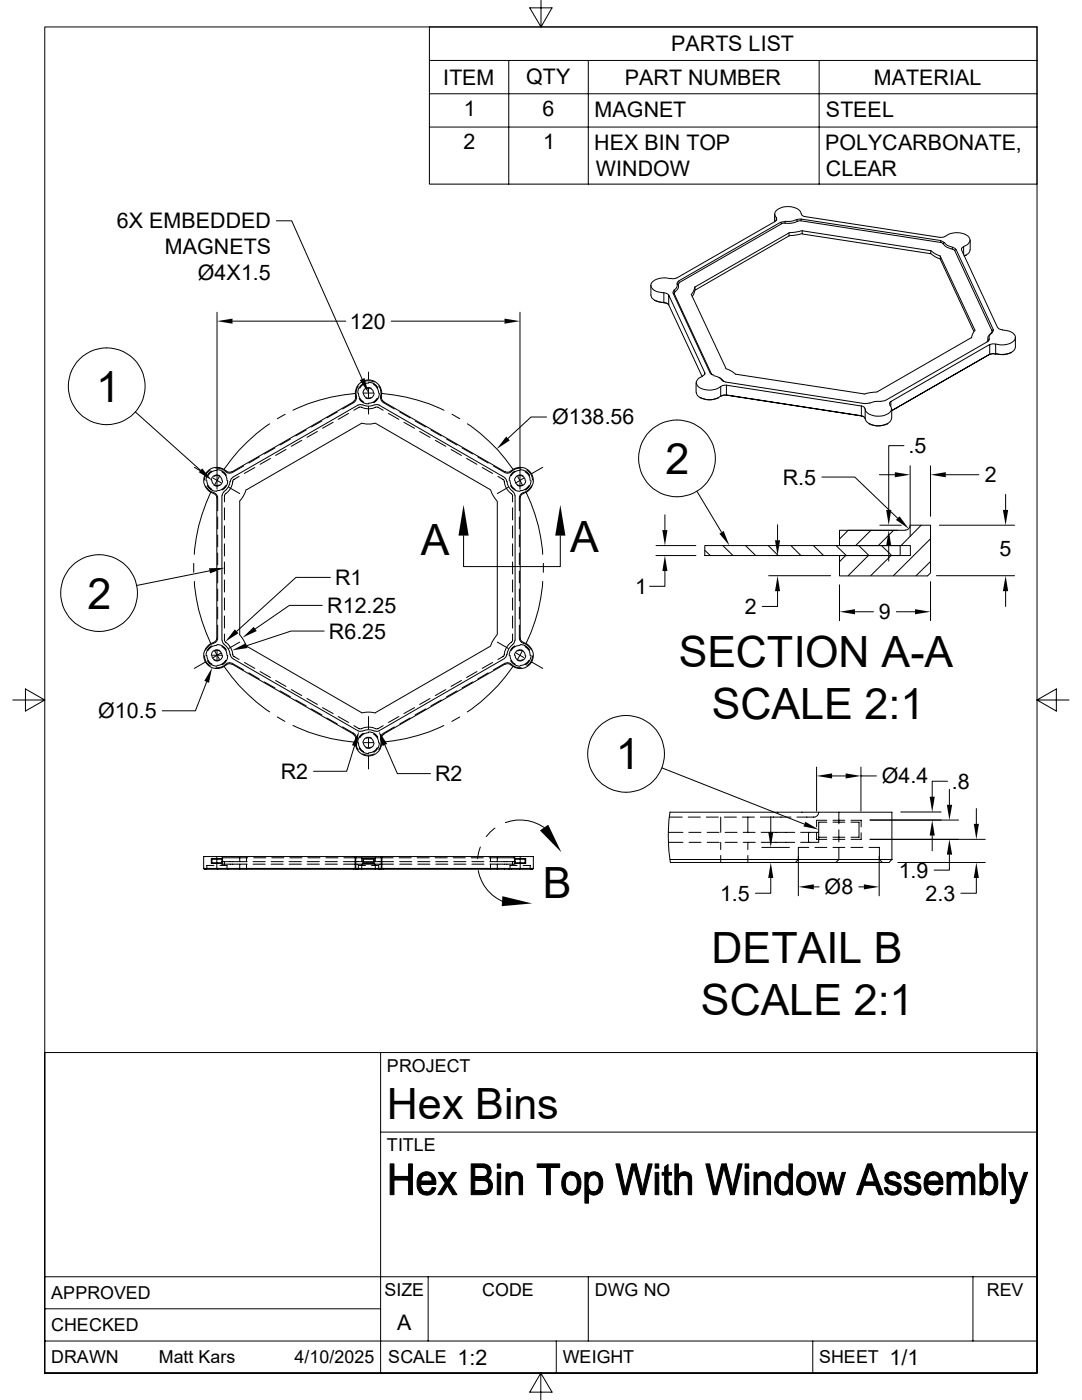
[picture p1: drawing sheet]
<svg xmlns="http://www.w3.org/2000/svg" width="216mm" height="279mm" viewBox="0 0 216 279" stroke-linecap="round" stroke-linejoin="round" font-family="sans-serif">
<g fill="none" stroke="#000" stroke-width=".2">
<path d="M85.7 5.4h121.2v31.3h-121.2zM85.7 12.1h121.2M85.7 18.7h121.2M101.5 12.1v24.6M108 0v5.4l-2.3-3.8h4.5l-2.2 3.8M117.4 12.1v24.6M163.4 12.1v24.6M85.7 25.4h121.2M55.2 44.1h3l14.1 31.5M129.9 56.9v2a2.26 2.26 0 0 0 2.6 1.5l-.7-.1-1-.4M130.6 59.9l.2 .1M133.4 58.9l-.5-.4h-.4v1.9l.4 .1 .5 .3"/>
<path d="M133.8 55.6a3.5 3.5 0 0 0-3.8 1 1.48 1.48 0 0 0 1.5 1.7l1 .1M134.3 58.5l7.4 16M134.4 58.5l.1 .1 7.5 16.1M134.7 58.3l-.2 .2 .1 .2M134.7 58.2l-.2-.2-.2 .5M135 55.5l-.6 .1-.6-.1M135.1 56.6l-.1 .7-.5 .6M135.2 56.7l.1 .1M135.3 56.8v.8l-.6 .7M135.4 56.1l-.2 .2-.1 .3M135.6 56.4l-.2 .4M138 58.8l6.9 14.7"/>
<path d="M138.6 57.3l-.2 .7-.5 .8M138.6 57.9l-.5 1.2M138.7 57.3l18.7-10.8v.6l-18.7 10.8zM154.6 42.7v1.5M154.7 44.2l-19.7 11.3M154.9 43.5l.1 .3-.3 .3M154.9 43.4v.6M155.7 44.4l-20.3 11.7M155.8 44.4l.2 .2M156.6 44.5l-.5 .1-20.5 11.8-.2-.3M156.7 44.2l-.9 .2M159 43.8l-1.1 .4h-1.2"/>
<path d="M159.1 44.2l-1.6 .4-.9-.1 .1-.3M159.1 44.1l-.1-.2 .9-.2 27.8 4.3M159.8 44.1l-.6 .1M159.8 44.1l27.9 4.3M159.9 43.7l-.1 .3M159.9 42.7a1.93 1.93 0 0 0-2-1.4 3.2 3.2 0 0 0-3.3 1.1v.5l.3 .5M159.9 42.7l.1 .2 .6 .3 26.9 4.2 .7-.1 .4-.2M160.1 46l-2.6 .4M160.1 46.1l25.6 3.9v.6l-25.6-3.9zM160.1 46.6l-2.6 .4M185.7 50l.9 .6 1.1 .5M185.7 50.6l.9 .6 1.1 .5"/>
<path d="M187.6 48.3l.5 .3M187.7 48.3v-.3l.7 .4M188.2 48.6l.7 .7 1.1 .4M188.4 48.4l-.2 .2M188.4 48.4l.7 .6 1 .3M188.7 47.2a3.8 3.8 0 0 1 4.6 .1 1.26 1.26 0 0 1-1 1.9M190 49.7l.5 .3M190 49.4v.3M190.1 49.4l.4 .1 .2 .3M190.5 50l7.5 16M190.7 49.7l-.2 .3M190.8 49.7l7.4 16.1"/>
<path d="M191.9 49.9l7.2 15.5M192.3 49.2v1.6M192.3 49.2l-.4 .3v.3M192.7 50.9l-.3 .2M192.8 50.9l-.1 .1M193.5 49.9l-.2 .6-.9 .6M193.6 47.9v2M43.3 62.3v35.3M46.4 64.1h22.6M70.8 78.5a35.9 35.9 0 0 0-12.3 3.4M70.9 79.1l.1 .4-.5 .7M71 79.1a2.62 2.62 0 0 1 2.5-3.3 2.62 2.62 0 0 1 2.6 3.3"/>
<path d="M71.5 77a3.1 3.1 0 0 0-.4 2.5l-.4 .7-2.3 1.4M71.5 78.5l.3 .9 .7 .8M71.7 79.5v.1a2.06 2.06 0 0 0 1.8 1M72.4 76.2a2.58 2.58 0 0 1 2.3 0M72.5 76.6l-.2 .1a2.19 2.19 0 0 0-.9 1.7M72.5 78.4a1.02 1.02 0 0 0 1.5 .9M72.6 78.4h1.8M73 77.6a1.02 1.02 0 0 1 1.5 .8M73.5 76.3h.3a1.95 1.95 0 0 1 1.6 1.1M73.5 76.5h-.3a1.93 1.93 0 0 0-1.4 1M73.5 74.3v1.4M73.5 77.6v1.7"/>
<path d="M74.1 77.5a1.07 1.07 0 0 0-1.7 .9M74.5 76.7l.7 .7 .4 1M74.6 78.4a1.1 1.1 0 0 1-1.6 1M75.3 79.5l-.3 .3a1.74 1.74 0 0 1-1.5 .7M75.6 77a3.1 3.1 0 0 1 .3 2.5l.4 .7 2.4 1.4M75.7 78.5v.2a2.23 2.23 0 0 1-1.1 1.6M76.2 79.1v.6l.4 .5M76.2 78.5a35.9 35.9 0 0 1 12.4 3.4M78.1 64.1h22.6M103.8 62.3v35.3M132.5 60.5l.7 .1M138.9 76.4v1.9"/>
<path d="M138.9 78.3a1.54 1.54 0 0 0 1.5 1.3 3.6 3.6 0 0 0 3.4-.6M139.7 79.4h.1M139.8 79.4a3.8 3.8 0 0 0 3.5 0M140.2 75.1a1.22 1.22 0 0 0-1.1 .8 1.22 1.22 0 0 0 .3 1.3 3.9 3.9 0 0 0 4.4-.1v2M140.6 74.4l-.1 .4-.3 .2M140.6 74.7v-.3l-7.2-15.5v1.9l6.7 14.3M141.8 74.5l.2 .2 .4 .1M141.9 74.6h.1M142 74.7l.1 .1M142.4 75l1 .3 .7 .6M143.4 79.4h-.1M143.5 75.3l.8 .7"/>
<path d="M144.1 75.9l.7 .3 27.8 4.4M144.2 76h.1M144.4 76v.2M144.8 73.6l1.1 .4 .9 .7 25.6 3.9M144.9 78.8l-.6 .1-.5 .2M144.9 76.9h-.6l-.5 .2M144.9 78.8l27 4.2M144.9 76.9l27 4.1M144.9 76.9v1.9M145 78.9h-.6l-.5 .1M175 78.2l-2.6 .5M176.7 79.9l-.9 .2"/>
<path d="M193.8 67.4l-18.8 10.8M194.5 65.9l-6.9-14.8v.6l6.7 14.4M194.6 65.9l-.5 .8-.3 .7M197.1 67.9l-.2 .3M197.1 68.2l-20.4 11.7M197.1 67.9l.3-.3-.1 .3-.2 .3M197.5 70.7v-2l-19.7 11.4v.9M197.8 66.4h.1M197.8 66.5l-.6 .6-.1 .8M197.9 66l.1 .3-.2 .2M198 66.4l-.6 .6v.6M198.2 65.8l-.2 .2"/>
<path d="M198.2 65.8l-.2 .5M198.7 70.7l-.6-.1-.6 .1M198.7 68.7l-.6-.1-.6 .2M198.7 70.6l.1 .1M198.8 70.7l-.8-.1-.6 .2M199.1 65.4l.5 .3 .4 .1M200 65.9a2.5 2.5 0 0 1 2.6 1.3 1.93 1.93 0 0 1-2 1.6h-1l-.9-.1v1.9M201.7 70.4a3.7 3.7 0 0 1-2.9 .2M201.8 70.4h-.1M202.6 67.4v1.9a2.04 2.04 0 0 1-2.2 1.4h-.8l-.9-.1M27 82.2l13 11.7M38.8 93.3l2.2 1.2"/>
<path d="M41 97l.1 .2a4.8 4.8 0 0 0 2 1.4l.3 .6v2.7M41.3 95.9l.1 .6a1.94 1.94 0 0 0 .9 1.2M41.4 96.9l.3 .5a2.1 2.1 0 0 0 1.6 .6M42 93.8a2.21 2.21 0 0 0-1.2 2M42 98.3a33.5 33.5 0 0 0-3.2 12.3M42.2 94l-.2 .1a2.06 2.06 0 0 0-.9 1.8M42.3 95.9a1 1 0 0 0 1.5 .9M42.5 98.5l.6 .3 .2 .6v27.9l-.2 .6-.6 .3M42.5 95.4l1.6 1M42.8 95a1.02 1.02 0 0 1 1.5 .9M43.3 93.9l-1 .2-.8 .8M43.3 93.7l.3 .1a2.11 2.11 0 0 1 1.6 1"/>
<path d="M43.8 95.1l-.9 1.6M43.9 95a1.14 1.14 0 0 0-1.7 .9M44.3 94.1l.1 .2a1.85 1.85 0 0 1 .9 1.6M44.3 98.9v28.9M44.4 95.9a1.12 1.12 0 0 1-1.7 1M44.7 98.1l-.3 .4-.1 .4M45 96.9l-.3 .4a1.91 1.91 0 0 1-1.4 .6M45.1 94a2.64 2.64 0 0 0-4.1 .6 2.64 2.64 0 0 0 1.5 3.8M45.1 94l.6 .2 .6-.1M45.4 95.9v.2a2.07 2.07 0 0 1-1 1.7M45.6 97.2l2.2 1.3M45.9 96.1l-.3 1.1-.9 .9"/>
<path d="M46.5 95.3l-.4 .3-.1 .5M47.7 95.1l-1.2 .7a4 4 0 0 1-1.7 3v1.4M48.6 93l-2.2 1.3a1.36 1.36 0 0 1-1.7-.5l-.9-.3-.7-.1M49.1 97.7a5.7 5.7 0 0 1-1.3 2.3M49.2 97.7l23-13.2 .9 .1 1.8-.1 23 13.2 .3 .9 1 1.5v26.5l-1 1.5-.3 .8-23 13.3M50.8 93.3l-2 1.2M51.7 91.2l-2 1.2M53.8 84.6a34.7 34.7 0 0 0-9.1 9M54 91.5l-2.1 1.2M54.9 89.4l-2.2 1.2M56.9 82.7l-1.6 .9M57.1 89.7l-2.1 1.2"/>
<path d="M58 87.6l-2.1 1.2M60.2 87.9l-2.1 1.2M61.1 85.8l-2.1 1.2M63.3 86.1l-2 1.2M64.2 84l-2.1 1.2M66.5 84.3l-2.2 1.2M67.3 82.2l-2.1 1.2M69.6 82.5l-2.1 1.2M70.5 80.2l-24.2 13.9M70.6 81.9l1.3-.7a4.3 4.3 0 0 0 3.4 0l1.2 .7M72.3 80.8l-.5-.1-.4 .2-25 14.3M72.3 80.8l1.2 .3 1.2-.3"/>
<path d="M73.5 81.2v1.4M74.8 80.8l.4-.1 .5 .2M75.6 80.9l25 14.3M76.6 80.2l24.2 13.9M77.5 82.5l2.1 1.2M79.8 82.2l2 1.2M80.6 84.3l2.1 1.2M82.8 84l2.2 1.2M83.7 86.1l2.1 1.2M86 85.8l2.1 1.2M86.9 87.9l2 1.2M89.1 87.6l2.1 1.2"/>
<path d="M90 89.7l2.1 1.2M90.2 82.7l1.5 .9M92.2 89.4l2.1 1.2M93.1 91.5l2.1 1.2M93.3 84.6a34.7 34.7 0 0 1 9 9M95.3 91.2l2.1 1.2M96.2 93.3l2.1 1.2M98.5 93l2.2 1.3a1.36 1.36 0 0 0 1.7-.5l.9-.3 .7-.1M99.4 95.1l1.2 .7a4 4 0 0 0 1.6 3l.1 1.4M100.6 95.3l.4 .3 .1 .5M101.2 96.1l.3 1.1 .9 .9M101.4 97.2l-2.2 1.3"/>
<path d="M101.8 95.9l.1 .6a1.94 1.94 0 0 0 .9 1.2M101.9 96.9l.3 .5a1.92 1.92 0 0 0 1.6 .6M101.9 94l-.5 .2-.6-.1M102 94a2.64 2.64 0 0 1 4.1 .6 2.64 2.64 0 0 1-1.6 3.8M102.3 98.1l.3 .4 .1 .4 .1 28.9-.5 .8M102.7 94l-.2 .1a2.06 2.06 0 0 0-.9 1.8M102.8 95.9a1.02 1.02 0 0 0 1.5 .9M103.3 95a1 1 0 0 1 1.5 .9M103.3 95.1l.9 1.6M103.8 93.9l-1 .2-.8 .8M103.8 93.7l.3 .1a2.11 2.11 0 0 1 1.6 1M104.4 95a1.14 1.14 0 0 0-1.7 .9"/>
<path d="M104.5 98.5l-.5 .3-.2 .6v27.9l.2 .6 .5 .3M104.5 95.4l-1.5 1M104.8 94.1l.1 .2a1.85 1.85 0 0 1 .9 1.6M104.9 95.9a1.12 1.12 0 0 1-1.7 1M105 98.3a32.6 32.6 0 0 1 3.3 12.3M105.1 93.8a2.21 2.21 0 0 1 1.2 2M105.5 96.9l-.3 .4a1.91 1.91 0 0 1-1.4 .6M106 95.9v.2a2.3 2.3 0 0 1-1.1 1.7M106 96.9v.3a4.8 4.8 0 0 1-2.1 1.4l-.3 .6v2.7M108.3 93.3l-2.2 1.2M109.1 83.2h-3.1l-4.7 4.3M139.1 98l4.9 8.2"/>
<path d="M164 95.2h6.6l8.5 8.2M171.9 83l.6 .3 .1 .2M171.9 81l.6 .3 .1 .3M171.9 81v2M171.9 83.1l.5 .1M172.6 81.6v1.9a2.61 2.61 0 0 0 3.1 1.4 2.04 2.04 0 0 0 2.2-1.4M173.4 84.6a3.9 3.9 0 0 0 3.6 0M173.5 80.4l-.9 .1M175.5 94.7h3.1M175.8 80.1h-1.2l-1.1 .4M177.2 84.6h-.2M177.5 80.9l.3 .2a1.14 1.14 0 0 1-1 1.7 3.6 3.6 0 0 1-4-.7l-.2-.5"/>
<path d="M177.8 80.1l-.3 .3 .1 .4M177.9 82l19.6-11.3zM177.9 81.6v1.9M180.4 88.9h-3.1v12.9M181.6 93v14.1M185.7 93v10M188.7 94.7h6.6M200.7 98.7v3.1M38.7 112.4v1.8M38.8 116a33.5 33.5 0 0 0 3.2 12.4M41.8 113.9l-14.5 2.9M43.4 103.2v2.3"/>
<path d="M43.4 106.8v2.3M43.4 110.4v2.3M43.4 114v2.3M43.4 117.6v2.3M44.8 101.3v2.5M44.8 104.9v2.5M44.8 108.5v2.5M44.8 112.1v2.5M44.8 115.7v2.5M44.8 119.3v2.5M47.8 100.1v26.5M65.9 115.2h-6.8l-11.9 10.8"/>
<path d="M102.3 101.3v2.5M102.3 104.9v2.5M102.3 108.5v2.5M102.3 112.1v2.5M102.3 115.7v2.5M102.3 119.3v2.5M103.6 103.2v2.3M103.6 106.8v2.3M103.6 110.4v2.3M103.6 114v2.3M103.6 117.6v2.3M108.3 116a32.6 32.6 0 0 1-3.3 12.4"/>
<path d="M108.4 112.4v1.8M111.8 106.9v6.2h-19.3v-6.2M130.9 108.9h8M130.9 110.9h8M132.7 114v3h-3.1M132.7 102.7v3.1M140.6 108.9h39v2h-39zM140.6 109.8l1.1 1.1M144.2 108.9l2.1 2M148.8 108.9l2 2M153.3 108.9l2 2M153.4 110.9h4.4"/>
<path d="M153.4 114.9h12.3M155.2 118v3h-3.1M155.2 104.7v3.1M157.8 108.9l2 2M162.3 108.9l2 2M166.8 108.9l2.1 2M167.5 116.7v7.2M168.7 110.9l-1.2 1.2M169.2 105.8l-1.7 1.8M169.3 105.8h9.8M171.4 108.9l2 2M173.3 110.9l-4.1 4"/>
<path d="M173.8 105.8l-3.1 3.1M175.6 104.8h4.2M175.9 108.9l2 2M177.3 108.9v3.1M177.8 110.9l-4.1 4M178.3 105.8l-3 3.1M180.6 105.8a1.1 1.1 0 0 0 1.1-1h4v9.5l-.6 .6h-17.6v-4h14.2v-2h-14.2v-3.1h13.1M183.8 104.8l-4 4.1M185.7 107.5l-7.4 7.4M185.7 112.1l-2.9 2.8M185.7 116.1v7.8M186.9 114.9h15.5"/>
<path d="M187.5 104.8h14.9M200.7 118v3M2.5 139.7h6.4l-3.8-2.2v4.4l3.8-2.2M40.8 130.9a2.4 2.4 0 0 0 1.2 2M41 132.1l-2.2 1.3M41.2 136.1l-2.2 5.8h-6.6M41.3 130.8l.1 .6a1.94 1.94 0 0 0 .9 1.1M41.4 131.9l.3 .4 .7 .5 .9 .2M42.2 128.9l-.2 .1a2.07 2.07 0 0 0-.9 1.8M42.3 130.8a1 1 0 0 0 1.5 .9M42.4 130.8h1.8M42.5 128.3a2.64 2.64 0 0 0-1.5 3.8 2.64 2.64 0 0 0 4.1 .6"/>
<path d="M42.8 129.9a1.02 1.02 0 0 1 1.5 .9M42.9 130l.9 1.5M43.1 133.3h.2a3.1 3.1 0 0 0 2.1-1h.8l2.4 1.4M43.3 128.8h-.3a1.85 1.85 0 0 0-1.5 1M43.3 128.7a2.05 2.05 0 0 1 1.9 1M43.3 129.9v1.8M43.4 124.8v2.5a1.36 1.36 0 0 1-1.2 1.3l-.8 .6-.4 .6M43.4 121.2v2.3M43.9 129.8a1.14 1.14 0 0 0-1.7 1M44.1 130.3l-1.6 .9M44.3 129.1l.1 .1a1.86 1.86 0 0 1 .9 1.6M44.3 127.8l.1 .4 .3 .4"/>
<path d="M44.4 130.8a1.12 1.12 0 0 1-1.7 .9M44.7 128.6l.9 .9 .3 1.1M44.7 133.1a34.7 34.7 0 0 0 9.1 9M44.8 126.5l.1 1.5a4.3 4.3 0 0 1 1.7 2.9l1.1 .7M44.8 122.9v2.4M45 131.8l-.3 .4a1.91 1.91 0 0 1-1.4 .6M45.4 130.8v.2a2.07 2.07 0 0 1-1 1.7M46 130.6l.1 .5 .4 .3M46.3 132.6l-.6-.1-.6 .2M46.3 132.5l24.2 14M46.4 131.4l25 14.4 .4 .2 .5-.1M47.8 126.7a5.7 5.7 0 0 1 1.3 2.3"/>
<path d="M47.8 128.1l-2.2 1.3M48.8 132.2l2 1.2M49.2 128.9l23 13.3M49.7 134.3l2 1.2M51.9 134l2.1 1.2M52.7 136.1l2.2 1.2M55 135.8l2.1 1.2M55.9 137.9l2.1 1.2M58.1 137.6l2.1 1.2M59 139.7l2.1 1.2M61.3 139.4l2 1.2M64.3 120.8h-6.6l-6.8 4.7"/>
<path d="M64.7 125.9h-6.6l-8.9 3M85.8 139.4l-2.1 1.2M88.1 139.7l-2.1 1.2M88.9 137.6l-2 1.2M91.2 137.9l-2.1 1.2M92.1 135.8l-2.1 1.2M94.3 136.1l-2.1 1.2M95.2 134l-2.1 1.2M97.4 134.3l-2.1 1.2M98.3 132.2l-2.1 1.2M99.2 128.1l2.2 1.3M100.6 131.4l-25 14.4"/>
<path d="M100.8 132.5l-24.2 14M100.8 132.6l.6-.1 .5 .2M101.1 130.6l-.1 .5-.4 .3M101.8 130.8l.1 .6a1.94 1.94 0 0 0 .9 1.1M101.9 131.9l.3 .4a2.15 2.15 0 0 0 1.6 .7M102.3 126.5l-.1 1.5a4.3 4.3 0 0 0-1.7 2.9l-1.1 .7M102.3 122.9v2.4M102.3 133.1a34.7 34.7 0 0 1-9 9M102.4 128.6l-.9 .9-.3 1.1M102.7 128.9l-.2 .1a2.07 2.07 0 0 0-.9 1.8M102.8 130.8a1.02 1.02 0 0 0 1.5 .9M103 130.3l1.5 .9"/>
<path d="M103.3 129.9a1 1 0 0 1 1.5 .9M103.6 124.8v2.5a1.36 1.36 0 0 0 1.3 1.3l.8 .6 .3 .5M103.6 121.2v2.3M103.8 128.8h-.3a1.85 1.85 0 0 0-1.5 1M103.8 128.7a2.05 2.05 0 0 1 1.9 1M104 133.3h-.2a3.1 3.1 0 0 1-2.1-1h-.9l-2.3 1.4M104.2 130l-.9 1.5M104.4 129.8a1.14 1.14 0 0 0-1.7 1M104.5 128.3a2.64 2.64 0 0 1 1.6 3.8 2.64 2.64 0 0 1-4.1 .6M104.8 129.1l.1 .1a1.86 1.86 0 0 1 .9 1.6M104.9 130.8a1.12 1.12 0 0 1-1.7 .9M105.5 131.8l-.3 .4a1.91 1.91 0 0 1-1.4 .6"/>
<path d="M106 130.8v.2a2.3 2.3 0 0 1-1.1 1.7M106.1 132.1l2.2 1.3M106.3 130.9a2.4 2.4 0 0 1-1.2 2M170.6 122.1h3.7M178.9 122.1h3.7M206.9 139.7l3.9 2.2v-4.4l-3.9 2.2h6.4M55.3 143.1l1.6 .9M58.5 144.8a35.9 35.9 0 0 0 12.3 3.3M62.1 141.5l2.1 1.2M64.3 141.2l2.2 1.2M65.2 143.3l2.1 1.2M67.5 143l2.1 1.2"/>
<path d="M68.4 145.1l2.2 1.2a1.46 1.46 0 0 1 .4 1.8 2.13 2.13 0 0 0 .5 1.5M70.5 146.5l.5 .7-.1 .4M70.6 144.8l1.3 .7a4.3 4.3 0 0 1 3.4 0l1.2-.7M70.7 148.8l-1.5 5.1h-6.6M71 147.6a2.62 2.62 0 0 0 2.5 3.3 2.62 2.62 0 0 0 2.6-3.3M71.5 148.3v.1a1.97 1.97 0 0 0 1 1.6M71.7 149.3v.1a2.26 2.26 0 0 0 1.8 1M72.2 142.3a5.5 5.5 0 0 1 2.7 0M72.3 145.9l1.2-.3 1.2 .3M72.4 150.5a2.58 2.58 0 0 0 2.3 0M72.5 146.4l-.2 .1a2.19 2.19 0 0 0-.9 1.8M72.5 148.3a1.02 1.02 0 0 0 1.5 .8"/>
<path d="M72.6 148.2h1.8M73 147.4a1.02 1.02 0 0 1 1.5 .9M73.5 143v2.5M73.5 147.3v1.8M73.5 150.9v2.6M73.5 146.1a1.94 1.94 0 0 1 1.9 1.1M73.5 146.2l-1 .3-.7 .7M74.1 147.3a1.1 1.1 0 0 0-1.7 1M74.5 146.5l.7 .7 .4 1.1M74.6 148.3a1.1 1.1 0 0 1-1.6 .9M75.3 149.2l-.3 .4a1.9 1.9 0 0 1-1.5 .6M75.7 145.8l-.5 .2-.4-.1"/>
<path d="M75.7 148.3v.2a2.25 2.25 0 0 1-1.1 1.6M76.6 146.5l-.4 .5v.6M76.8 148.7l2.5 5.7h6.6M78.7 145.1l-2.2 1.2a1.46 1.46 0 0 0-.5 1.8 2.13 2.13 0 0 1-.4 1.5M79.6 143l-2.1 1.2M81.8 143.3l-2 1.2M82.7 141.2l-2.1 1.2M85 141.5l-2.2 1.2M88.6 144.8a35.3 35.3 0 0 1-12.4 3.3M91.7 143.1l-1.5 .9M132.1 153.2l28.4 11.3M162.9 153.1v8.8"/>
<path d="M166 154.9h2.7M171.8 153.1v8.8M171.8 154.9h3.1M189.1 155.9h-3.1v3.1M189.4 157.5v3.1M40.6 173.3h30.3M40.6 173.3l.2 .2h35.2M42.2 171.4h2.2v.9h-2.2zM42.7 172.7h-1.4v.6l-.2 .2M43.3 170.9v2.4l.1 .2M43.9 172.7h1.4v.6l.2 .2M44.3 170.9l.1 .3h5"/>
<path d="M44.3 172h5M44.3 172.2h-2v-.8h2v1.1h5M44.8 172v.5M47.8 171.2v.8M47.8 172.5v1M49.2 171.2v.8M49.2 172.5v1M50.5 172h2.4M50.5 172.5h2.4M50.6 171.2h2.4M54.1 172h2.4M54.1 172.5h2.4"/>
<path d="M54.2 171.2h2.4M57.7 172h2.4M57.7 172.5h2.4M57.8 171.2h2.4M61.3 172h2.4M61.3 172.5h2.4M61.4 171.2h2.4M64.9 172h2.4M64.9 172.5h2.4M65 171.2h2.4M68.5 172h10M68.5 172.5h10"/>
<path d="M68.6 171.2h9.8M70.9 170.9h5.3M70.9 173.3h5.3M70.9 170.9h-30.3v2.4M70.9 170.9v2.4M70.9 173.3l.1 .2M71 170.9v2.4l.2 .2M72.2 171.2v.8M72.2 172.5v1M72.4 171.4h2.2v.9h-2.2zM72.5 171.4h2v.8h-2zM72.9 172.7h-1.4l-.1 .8"/>
<path d="M74.1 172.7h1.5l.1 .8M74.9 171.2v.8M74.9 172.5v1M76.1 170.9v2.4l-.2 .2M76.2 173.3h30.2M76.2 170.9h30.2v2.4M76.2 170.9v2.4M76.2 173.3l-.2 .2M79.6 171.2h2.4M79.8 172h2.4M79.8 172.5h2.4M83.2 171.2h2.4"/>
<path d="M83.4 172h2.4M83.4 172.5h2.4M86.8 171.2h2.4M87 172h2.4M87 172.5h2.4M90.4 171.2h2.4M90.6 172h2.4M90.6 172.5h2.4M94 171.2h2.4M94.1 172h2.5M94.1 172.5h2.5M95.4 173.7a8.4 8.4 0 0 0 4.8 6.2"/>
<path d="M95.8 169l-.5 2.4M97.7 172h5.1M97.9 171.2v.8M97.9 172.5v1M98.8 165.3l-1 .8-.8 .9M99.2 171.2v.8M99.2 172.5v1M100.8 164.2a8.5 8.5 0 0 1 7.8 .9M102.3 172v.5M102.7 171.4h2.2v.9h-2.2zM102.8 170.9l-.2 .3h-5M102.8 172.2v.3h-5.1"/>
<path d="M102.8 171.4h2v.8h-2zM103.2 172.7h-1.4v.6l-.2 .2M103.8 170.9v2.4l-.2 .2M104.4 172.7h1.4v.6l.2 .2M106.4 173.3l-.1 .2h-30.3M133.3 166.1h3M133.4 168.1h2.9M133.6 163.1h2.5M133.7 171.6l.1 .6 24.9-.1M133.7 171.5l-.4-4.7 .4-4.7h44.3v9.4M133.7 171.5h44.3M137.3 163.1h2.4"/>
<path d="M137.5 166.1h2.4M137.5 168.1h2.4M140.9 163.1h2.4M141.1 166.1h2.4M141.1 168.1h2.4M143.8 163.1v3M143.8 168.1v1.4M143.8 170.7v1.4M144.5 163.1h2.4M144.7 166.1h2.4M144.7 168.1h2.4M148.1 163.1h2.4"/>
<path d="M148.3 166.1h2.4M148.3 168.1h2.4M149.2 163.1v3M149.2 168.1v1.4M149.2 170.7v1.4M151.7 163.1h6.1M151.9 166.1h6.7M151.9 168.1h6.7M152 169.1h5.5M153.8 175.2v3.1h-3.1M153.8 163v3M159.3 170.9v7.9"/>
<path d="M159.8 166.1h3.6M161.3 166.1v2M161.4 169.1h-2.1v2.4l-.6 .6M162.4 177h1M162.6 169.1h2.4M162.9 166.2v1.3h2.1M163.4 162.1a1.19 1.19 0 0 1-1.7 1h-2.7M163.4 167.1v1h-3.6M163.4 167.1h1.6M165 163.7h-2.1v1.3M165 164.1h-1.6v3M166.2 169.1h2.4"/>
<path d="M166.2 163.7h2.4M166.2 167.5h2.4M166.2 164.1h2.4M166.2 167.1h2.4M167.4 169.2v2.3l-.6 .6M167.4 162.1v2.3M167.4 165.6v2.4M169.8 169.1h2.4M169.8 163.7h2v1.3M169.8 164.1h1.6v3h-1.6M171.4 177h1M171.8 166.2v1.3h-2"/>
<path d="M173.4 169.1h2.1v2.4l.6 .6M173.6 163.7h17.7M173.6 167.5h23M175.4 170.9v7.9M178 171.5l-.6 .6h-22.5M179.2 172.1h17.4M179.7 162.1h8.1M186 166.8v3M189.4 170.6v3.1h-3M194.8 175.2v3.1h-3.1M194.8 161.4v3M75.9 210.1v63.9"/>
<path d="M75.9 225.9h131M8.9 254.8h198M85.4 254.8v12.8M117.4 254.8v12.8M194.1 254.8v12.8M8.9 274v-268.6h198v268.6M8.9 274v-63.9h198v63.9M8.9 274h198M8.9 267.6h198M8.9 261.2h67M107.9 274l2.3 3.8h-4.5l2.2-3.8v5.4M111 267.6v6.4"/>
<path d="M162.2 267.6v6.4"/>
<circle cx="21.3" cy="77.1" r="7.7"/>
<circle cx="135.1" cy="91.5" r="7.7"/>
<circle cx="19.8" cy="118.4" r="7.7"/>
<circle cx="124.9" cy="150.4" r="7.7"/>
</g>
<g fill="#000" stroke="#000" stroke-width=".2">
<path d="M77.9 232.3h.7v2.5l2.9 .7h-2.9v2.9h-.7z" fill-rule="evenodd"/>
<path d="M78.6 234.8h2.9v-2.5h.8v6.1h-.8v-2.9z" fill-rule="evenodd"/>
<path d="M83.7 234.5h1.4a1.23 1.23 0 0 0-1.2 1.3h3.1v.4v.2h-3.1l.4 1.1 .4 .3 .5 .1h-1.5a3.2 3.2 0 0 1 0-3.4z" fill-rule="evenodd"/>
<path d="M83.9 234.4a1.84 1.84 0 0 1 2-.4 1.84 1.84 0 0 1 1.1 1.8h-3.1h2.3v-.3l-.2-.5-.5-.5h-1.8z" fill-rule="evenodd"/>
<path d="M83.7 237.9h1.6a1.11 1.11 0 0 0 .9-.9l.8 .1a1.86 1.86 0 0 1-1.4 1.4 1.86 1.86 0 0 1-1.9-.6z" fill-rule="evenodd"/>
<path d="M87.5 234h.8l2.9 4.4h-.9z" fill-rule="evenodd"/>
<path d="M88.9 236.1l.4 .5-1.1 1.8h-.8z" fill-rule="evenodd"/>
<path d="M90.3 234h.8l-1.4 2.1-.5-.6z" fill-rule="evenodd"/>
<path d="M94 232.3h2.6l.7 .2 .4 .5h-3v1.9l2.8 .1-.3 .1 .7 .4-3.2 .1v2.1h3.2l-.4 .5-1.2 .2h-2.3z" fill-rule="evenodd"/>
<path d="M95.9 233h1.8l.3 .6-.1 .7-.4 .6h-2.8h1.3a.99 .99 0 0 0 1.2-1 .99 .99 0 0 0-1.3-.9z" fill-rule="evenodd"/>
<path d="M96.1 235.6l1.8-.1 .4 .8v.7l-.4 .7h-3.2h1.4a1.09 1.09 0 0 0 1.4-1.1 1.09 1.09 0 0 0-1.4-1z" fill-rule="evenodd"/>
<path d="M99.2 234h.7v4.4h-.7z" fill-rule="evenodd"/>
<path d="M99.2 232.3h.7v.8h-.7z" fill-rule="evenodd"/>
<path d="M101 234h.6v.6h.7l-.4 .3-.2 .6-.1 2.9h-.6z" fill-rule="evenodd"/>
<path d="M101.7 234.4l1 .1-1.1 .1z" fill-rule="evenodd"/>
<path d="M101.8 234.3a1.46 1.46 0 0 1 1.8-.3 1.46 1.46 0 0 1 .7 1.7v2.7h-.7v-2.7a.92 .92 0 0 0-.9-1.2l-1-.1z" fill-rule="evenodd"/>
<path d="M107.2 232.3h4.5v.7h-1.9v5.4h-.7v-5.4h-1.9z" fill-rule="evenodd"/>
<path d="M112.7 234.4a1.95 1.95 0 0 1 2.7 0l-1.4 .1a1.44 1.44 0 0 0-1.2 1.9l.3 1 .5 .4 .4 .1h-1.4a3.2 3.2 0 0 1 .1-3.5z" fill-rule="evenodd"/>
<path d="M114 234.5l1.4-.1a2.87 2.87 0 0 1-.4 3.9 2.01 2.01 0 0 1-2.4-.4h1.4a1.44 1.44 0 0 0 1.2-1.9l-.1-.7a1.13 1.13 0 0 0-1.1-.8z" fill-rule="evenodd"/>
<path d="M116.7 234h.6v.5l.8 .1a2.2 2.2 0 0 0-.1 3.2l1.7 .2h-2.3v2.1h-.7z" fill-rule="evenodd"/>
<path d="M117.5 234.4h1l-1.2 .1z" fill-rule="evenodd"/>
<path d="M117.6 234.3a1.61 1.61 0 0 1 1.8-.3 1.61 1.61 0 0 1 .8 1.6v1.3l-.5 1.1-1.3-.1a1.5 1.5 0 0 0 1.1-2v-.3a1.15 1.15 0 0 0-1-1.2h-1z" fill-rule="evenodd"/>
<path d="M117.4 238h2.3a1.46 1.46 0 0 1-2.3 0z" fill-rule="evenodd"/>
<path d="M122.9 232.3h.8l1.1 5.2-.4 .9z" fill-rule="evenodd"/>
<path d="M126.1 232.3h.9l-.5 .7-1.4 5.4h-.7l.4-.9z" fill-rule="evenodd"/>
<path d="M127 232.3l1.2 4.9v.3l-.4 .9-1.3-5.4z" fill-rule="evenodd"/>
<path d="M129.4 232.3h.7l-1.5 6.1h-.8l.4-.9z" fill-rule="evenodd"/>
<path d="M130.7 234h.7v4.4h-.7z" fill-rule="evenodd"/>
<path d="M130.7 232.3h.7v.8h-.7z" fill-rule="evenodd"/>
<path d="M132.6 232.9l.7-.5v1.6h.7v.5h-.7v2.9l.1 .3h.3l-1.1 .1v-3.3h-.5v-.5h.5z" fill-rule="evenodd"/>
<path d="M132.6 237.8l1.4-.1 .1 .7-.5 .1a.88 .88 0 0 1-1-.7z" fill-rule="evenodd"/>
<path d="M134.7 232.3h.7v2.2h2.4h-1.4a1.15 1.15 0 0 0-1 1.5v2.4h-.7z" fill-rule="evenodd"/>
<path d="M135.5 234.4a1.52 1.52 0 0 1 2.3 .1h-2.4z" fill-rule="evenodd"/>
<path d="M136.4 234.5l1.5 .1 .1 .6v3.2h-.7v-2.8a.85 .85 0 0 0-.9-1.1z" fill-rule="evenodd"/>
<path d="M140.8 232.3h.8l1.1 5.2-.4 .9z" fill-rule="evenodd"/>
<path d="M144 232.3h.9l-.5 .7-1.3 5.4h-.8l.4-.9z" fill-rule="evenodd"/>
<path d="M144.9 232.3l1.2 4.9 .1 .3-.4 .9-1.4-5.4z" fill-rule="evenodd"/>
<path d="M147.3 232.3h.8l-1.6 6.1h-.7l.4-.9z" fill-rule="evenodd"/>
<path d="M148.7 234h.7v4.4h-.7z" fill-rule="evenodd"/>
<path d="M148.7 232.3h.7v.8h-.7z" fill-rule="evenodd"/>
<path d="M150.5 234h.5v.6h.8l-.5 .4-.2 .6v2.8h-.6z" fill-rule="evenodd"/>
<path d="M151.2 234.4l1 .1-1.2 .1z" fill-rule="evenodd"/>
<path d="M151.3 234.3a1.46 1.46 0 0 1 1.7-.3 1.46 1.46 0 0 1 .8 1.7v2.7h-.7v-2.7a.92 .92 0 0 0-.9-1.2l-1-.1z" fill-rule="evenodd"/>
<path d="M155.3 234.2a1.4 1.4 0 0 1 2.1 .3h-1a1.38 1.38 0 0 0-1.1 1.7v.4a1.25 1.25 0 0 0 1.1 1.3h-1.3a2.92 2.92 0 0 1 .2-3.7z" fill-rule="evenodd"/>
<path d="M155.1 237.9l2.4-.1a1.4 1.4 0 0 1-2.4 .1z" fill-rule="evenodd"/>
<path d="M157.4 232.3h.7v6.1h-.6v-.6h-.8a2.02 2.02 0 0 0 .7-2.3l-.1-.4a.95 .95 0 0 0-.9-.6h1z" fill-rule="evenodd"/>
<path d="M159.6 234.4a1.95 1.95 0 0 1 2.7 0l-1.4 .1a1.44 1.44 0 0 0-1.2 1.9l.3 1 .5 .4 .4 .1h-1.4a3.2 3.2 0 0 1 .1-3.5z" fill-rule="evenodd"/>
<path d="M160.9 234.5l1.4-.1a2.87 2.87 0 0 1-.5 3.9 2.01 2.01 0 0 1-2.3-.4h1.4a1.44 1.44 0 0 0 1.2-1.9l-.2-.7a1.13 1.13 0 0 0-1-.8z" fill-rule="evenodd"/>
<path d="M163.1 234h.7l.9 3.5-.4 .9z" fill-rule="evenodd"/>
<path d="M166.3 234l.8 3.4-.4 1-.8-3.4z" fill-rule="evenodd"/>
<path d="M165.6 234h.7l-1.2 4.4h-.8l.4-.9z" fill-rule="evenodd"/>
<path d="M168 234h.7l-1.3 4.4h-.7z" fill-rule="evenodd"/>
<path d="M173.1 232.3h.8l-.4 .6-.9 3 2.1 .7h-2.4l-.6 1.8h-.8z" fill-rule="evenodd"/>
<path d="M173.9 232.3l2.3 6.1h-.8l-.7-1.8-2.1-.7h1.9l-1-3z" fill-rule="evenodd"/>
<path d="M176.8 234.4l1.3 .1a.58 .58 0 0 0-.7 .2 .58 .58 0 0 0 .2 .8 3.4 3.4 0 0 1 2.1 1.1 1.55 1.55 0 0 1-.5 1.6 1.55 1.55 0 0 1-1.7 .2l-.7-.5h1.4a.67 .67 0 0 0 .8-.3 .67 .67 0 0 0-.1-.9 3.2 3.2 0 0 1-2.2-1.1 1.14 1.14 0 0 1 .1-1.2z" fill-rule="evenodd"/>
<path d="M176.4 237.1l.7-.2a.94 .94 0 0 0 1.1 1h-1.4z" fill-rule="evenodd"/>
<path d="M177 234.2a1.69 1.69 0 0 1 2.7 .9l-.7 .1a.8 .8 0 0 0-.9-.7l-1.3-.1z" fill-rule="evenodd"/>
<path d="M180.7 234.4l1.4 .1a.58 .58 0 0 0-.8 .3 .58 .58 0 0 0 .3 .7 3.2 3.2 0 0 1 2.1 1.1 1.55 1.55 0 0 1-.5 1.6 1.55 1.55 0 0 1-1.7 .2l-.8-.5h1.4a.67 .67 0 0 0 .8-.3 .67 .67 0 0 0-.1-.9 3.2 3.2 0 0 1-2.2-1.1 1.14 1.14 0 0 1 .1-1.2z" fill-rule="evenodd"/>
<path d="M180.4 237.1l.7-.2a.94 .94 0 0 0 1 1h-1.4z" fill-rule="evenodd"/>
<path d="M181 234.1a1.78 1.78 0 0 1 2.6 .7v.3l-.6 .1a.74 .74 0 0 0-.9-.7l-1.4-.1z" fill-rule="evenodd"/>
<path d="M184.8 234.6l.1-.1h1.4a1.23 1.23 0 0 0-1.2 1.3h3v.6h-3l.1 .7 .3 .4 .3 .3 .6 .1h-1.5a3.2 3.2 0 0 1-.1-3.3z" fill-rule="evenodd"/>
<path d="M185 234.4a1.84 1.84 0 0 1 2-.4 1.84 1.84 0 0 1 1.1 1.8h-3h2.3v-.3l-.2-.5-.5-.5h-1.8z" fill-rule="evenodd"/>
<path d="M184.9 237.9h1.6a1.11 1.11 0 0 0 .9-.9l.7 .1a1.9 1.9 0 0 1-3.2 .8z" fill-rule="evenodd"/>
<path d="M189 234h.6v.6h.6v.1a1.64 1.64 0 0 0-.5 1.4v2.3h-.7z" fill-rule="evenodd"/>
<path d="M189.7 234.4l1 .1-1.1 .1z" fill-rule="evenodd"/>
<path d="M189.7 234.4a1.33 1.33 0 0 1 2.3 .3z" fill-rule="evenodd"/>
<path d="M191.2 234.7h.8l.1-.2h1a1.06 1.06 0 0 0-1 1.3v2.6h-.7v-3.1z" fill-rule="evenodd"/>
<path d="M192.2 234.4a1.3 1.3 0 0 1 1.5-.5 1.3 1.3 0 0 1 .8 1.4v3.1h-.7v-2.8a.79 .79 0 0 0-.7-1.1h-1z" fill-rule="evenodd"/>
<path d="M195.5 232.3h.8v2.1l1 .1a1.6 1.6 0 0 0-1.1 2.1l.2 .7 .5 .5h-.7v.6h-.7z" fill-rule="evenodd"/>
<path d="M196.2 237.8l1.1 .1-1 .1z" fill-rule="evenodd"/>
<path d="M196.3 234.3a1.61 1.61 0 0 1 1.8-.3 1.61 1.61 0 0 1 1 1.5 2.31 2.31 0 0 1-1.7 3l-.6-.1-.5-.4 1-.1a1.46 1.46 0 0 0 1.1-1.9l-.2-.8a.98 .98 0 0 0-.9-.7l-1-.1z" fill-rule="evenodd"/>
<path d="M199.9 232.3h.7v6.1h-.7z" fill-rule="evenodd"/>
<path d="M201.6 239.4l1.5 .1a1.04 1.04 0 0 1-1.4 .6z" fill-rule="evenodd"/>
<path d="M201.3 234h.8l1.1 3.6-.3 .8z" fill-rule="evenodd"/>
<path d="M204.3 234h.8l-1.9 5.2-.1 .3h-1.1a1.13 1.13 0 0 0 .9-1.1z" fill-rule="evenodd"/>
</g>
<g fill="#000">
<path d="M43.3 64.1l3.1-.5v1zM71.8 75.9l.9-.5 .8 3zM100.7 63.6l3.1 .5-3.1 .5zM40.3 93.5l2 2.4-2.6-1.7zM101 87.1l.7 .8-2.6 1.7zM178.6 94.2l3 .5-3 .5zM185.7 94.7l3-.5v1zM41.7 113.4l3.1-.1-2.9 1.1zM92.5 100.8l1 6.1h-2zM111.8 100.8l1 6.1h-2zM132.2 105.8h1l-.5 3.1zM132.7 110.9l.5 3.1h-1z"/>
<path d="M143.6 106.5l.8-.5 1.1 2.9zM154.6 107.8h1.1l-.5 3.1zM155.2 114.9l.5 3.1h-1.1zM177.3 105.8l.5 3.1h-1zM176.8 101.8h1l-.5 3zM178.8 103.8l.7-.8 1.9 2.5zM200.1 101.8h1.1l-.5 3zM200.7 114.9l.5 3.1h-1.1zM42.3 133.2l-.6 3.1-.9-.4zM46.9 125.6l.7 .8-2.6 1.7zM46.3 129.8l2.8-1.4 .3 .9zM48.4 127.3l2.2-2.2 .6 .8z"/>
<path d="M167.5 122.1l3.1-.5v1zM182.6 121.6l3.1 .5-3.1 .5zM71.6 145.9l-.4 3.1-1-.3zM75.6 145.9l1.7 2.6-1 .4zM162.9 154.9l3.1-.6v1.1zM168.7 154.3l3.1 .6-3.1 .5zM185.5 159h1l-.5 3.1zM107.7 165.7l1.7-1.1 2.6 5.5zM153.3 166h1l-.5 3.1zM153.8 172.1l.5 3.1h-1zM160.7 164l2.7 1.6-3.1-.7zM159.3 177l3.1-.5v1z"/>
<path d="M172.4 176.5l3 .5-3 .5zM186 163.7l.5 3.1h-1zM188.9 160.6h1.1l-.6 3.1zM189.4 167.5l.6 3.1h-1.1zM194.3 164.4h1l-.5 3.1zM194.8 172.1l.5 3.1h-1zM100.2 178.9l6 1.4-6.1 .5z"/>
</g>
<g font-size="8.6">
<text x="19.2" y="80.2">1</text>
<text x="132.8" y="94.5">2</text>
<text x="83.9" y="110.7">A</text>
<text x="113.7" y="110.1">A</text>
<text x="17.5" y="121.5">2</text>
<text x="135.4" y="133.1">SECTION A-A</text>
<text x="142" y="143.5">SCALE 2:1</text>
<text x="122.9" y="153.5">1</text>
<text x="108.3" y="179.3">B</text>
<text x="142" y="192.1">DETAIL B</text>
<text x="139.9" y="202.5">SCALE 2:1</text>
<text x="77.2" y="223.4">Hex Bins</text>
</g>
<g font-size="4.3">
<text x="133.9" y="10.2">PARTS LIST</text>
<text x="88.4" y="16.9">ITEM</text>
<text x="105" y="16.8">QTY</text>
<text x="124.7" y="16.9">PART NUMBER</text>
<text x="174.4" y="16.9">MATERIAL</text>
<text x="92.6" y="23.1">1</text>
<text x="108.3" y="23.1">6</text>
<text x="118.6" y="23.4">MAGNET</text>
<text x="164.8" y="23.4">STEEL</text>
<text x="92.5" y="29.7">2</text>
<text x="108.4" y="29.7">1</text>
<text x="118.6" y="30">HEX BIN TOP</text>
<text x="118.9" y="35.2">WINDOW</text>
<text x="164.6" y="30">POLYCARBONATE,</text>
<text x="164.8" y="35.2">CLEAR</text>
<text x="23.3" y="45.5">6X EMBEDDED</text>
<text x="32.9" y="50.7">MAGNETS</text>
<text x="39.5" y="56">Ø4X1.5</text>
<text x="69.8" y="65.6">120</text>
<text x="110.1" y="84.7">Ø138.56</text>
<text x="181.3" y="90.5">.5</text>
<text x="156.2" y="96.7">R.5</text>
<text x="196.5" y="96.3">2</text>
<text x="199.4" y="111">5</text>
<text x="66.9" y="116.8">R1</text>
<text x="126.7" y="118.5">1</text>
<text x="65.3" y="122.3">R12.25</text>
<text x="148.6" y="122.6">2</text>
<text x="175.4" y="123.6">9</text>
<text x="65.6" y="127.5">R6.25</text>
<text x="19.6" y="143.3">Ø10.5</text>
<text x="56" y="155.4">R2</text>
<text x="86.8" y="156">R2</text>
<text x="176" y="156.3">Ø4.4</text>
<text x="189.9" y="157.4">.8</text>
<text x="143.7" y="179.8">1.5</text>
<text x="164.5" y="178.5">Ø8</text>
<text x="179.3" y="175.1">1.9</text>
<text x="184.7" y="179.8">2.3</text>
<text x="79.2" y="265.4">A</text>
<text x="91.3" y="272.3">1:2</text>
<text x="177.5" y="272.3">1/1</text>
</g>
<g font-size="3.6">
<text x="77.2" y="213.9">PROJECT</text>
<text x="77.2" y="229.7">TITLE</text>
<text x="10.2" y="259.3">APPROVED</text>
<text x="76.7" y="258.7">SIZE</text>
<text x="96.2" y="258.7">CODE</text>
<text x="118.7" y="258.7">DWG NO</text>
<text x="196.9" y="258.7">REV</text>
<text x="10.2" y="265.7">CHECKED</text>
<text x="10.2" y="272.1">DRAWN</text>
<text x="31.7" y="272.1">Matt Kars</text>
<text x="58.8" y="272.1">4/10/2025</text>
<text x="77.5" y="272.1">SCALE</text>
<text x="112.3" y="272.1">WEIGHT</text>
<text x="163.5" y="272.1">SHEET</text>
</g>
</svg>
